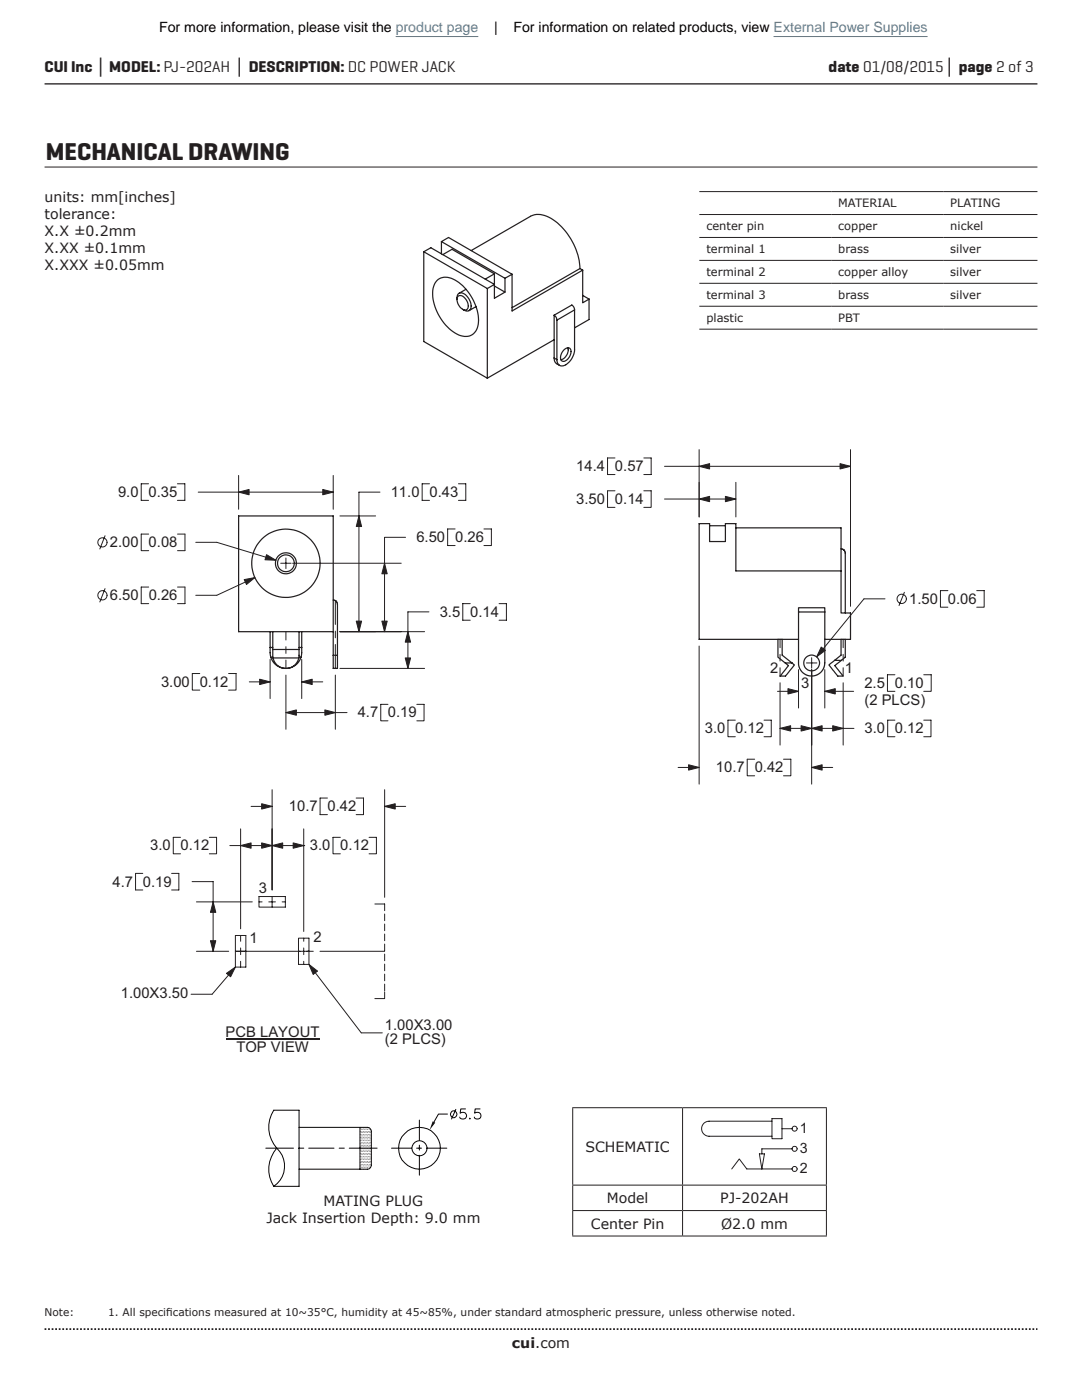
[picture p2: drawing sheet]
<svg xmlns="http://www.w3.org/2000/svg" width="216mm" height="279mm" viewBox="0 0 216 279" stroke-linecap="round" stroke-linejoin="round" font-family="sans-serif">
<path d="M8.9 16.7h198.1" fill="none" stroke="#231f20" stroke-width=".26"/>
<path d="M8.9 265.3h198.1" fill="none" stroke="#231f20" stroke-width=".35" stroke-dasharray=".4 .4 .4 .4 .4 .4" stroke-dashoffset=".7" stroke-linecap="butt"/>
<g fill="none" stroke="#231f20" stroke-width=".24">
<path d="M84.6 50.2l12.6 7.4M84.6 50.2v18l12.6 7.3M84.6 50.2l1.4-.8 12.7 7.4M87.2 56a3.1 3.1 0 0 1 4 .1 9.6 9.6 0 0 1 4.1 9 2.61 2.61 0 0 1-4.1 1.6 9.7 9.7 0 0 1-4.8-9.2l.4-1zM88.1 48.2l1.4-.8 12.7 7.3M88.1 48.2l12.7 7.3M88.1 48.2v2.5M88.4 50.8l1.8-1 8.5 4.9v2.1M91.2 59.8a.98 .98 0 0 1 .4-1.3 .98 .98 0 0 1 1.3 .3 2.43 2.43 0 0 1 .8 3.1 1.06 1.06 0 0 1-1.4-.2M91.4 59.1a1.18 1.18 0 0 1 1.7 .8 1.39 1.39 0 0 1 0 1.9 1.95 1.95 0 0 1-1.9-2.3zM93 57.7l-1.4 .8M94 50l11.8-6.8a4.3 4.3 0 0 1 4.6 .6 13 13 0 0 1 5.3 9.8"/>
<path d="M97.2 57.6v17.9M98.7 56.8l-1.5 .8M98.7 57.1l2.1 1.2M98.7 54.7l-1.9 1M100.8 55.5v2.8l-2.1 1.2v-2.7M102.2 54.7l-1.4 .8M115.7 53.6l-13.5 7.8M115.7 53.6l.6 .3M116.3 53.9v6.5l1.2-.7M116.3 53.9l-14.1 8.2v-7.4M116.3 59l1.2 .7M117.5 59.7v4.1l-2.9 1.6"/>
<path d="M95 61.2l-1.4 .8M110.6 71.4l.2 1 .9 .5M110.6 62.9v8.5M110.6 67.8l-13.4 7.7M110.6 71.4l.5 .4M111.1 63.9v7.9M112.5 69.8a.78 .78 0 0 1 1.1-.3 .78 .78 0 0 1 .3 1.1 1.55 1.55 0 0 1-1.8 1.4 1.67 1.67 0 0 1 .4-2.2zM113.3 69.4a2.07 2.07 0 0 1-1.4 2.4M114.6 61.8l-3.5 2.1-.1-.6-.4-.4M114.6 61.8l-.1-.5-.4-.4-3.5 2M114.6 61.8v7.9a3.3 3.3 0 0 1-2.7 3.3l-.6-.5-.2-.7M66.5 119.8l.5 .1 .3 .7v12.8h-.8v-30.4h-18.9v23.1h18.9"/>
<path d="M141.6 104.9h3.1M146.8 105.3h21v8.6M167.8 113.9h-21v-9.4h-2.1v3.6h-3.1v-3.6h-2.1v23.1h19.8M167.8 113.9v8.4h1.9v5.3h-5.1M167.8 109.5l.6 .3 .3 .6v11.9M53.9 126.1v4.2l.1 .9M53.9 129.2h.5M54 131.2a3.2 3.2 0 0 0 3.1 2.2 3.2 3.2 0 0 0 3-2.2M54 131.2h.5M54.4 129.6l.1 1.7M54.4 129.6h5.3M54.4 126.1v3.5"/>
<path d="M54.5 131.3a2.63 2.63 0 0 0 2.6 2.1 2.63 2.63 0 0 0 2.5-2.1M54.5 131.3h5.1M59.7 131.2h.4M59.7 126.1l-.1 5.2M59.7 129.2h.5M60.2 126.1v4.2l-.1 .9M66.5 130.8h.8M155.2 127.6v3.6l1.5 1.1M156.1 127.6v3.2l1.9 1.5M156.7 132.3h1.3l.5 .4-1.8 2.2h-1l1.6-2.1zM159.3 122.1l.1 10.7 .2 .7 .6 .8 .9 .5 .9 .1 1-.2 .7-.4 .6-.8 .2-.7 .1-10.7M159.3 122.1v-.8h5.3v.8"/>
<path d="M159.3 122.1h5.3M166.5 131.8l-1.1 .9 1.8 2.2h1l-1.6-2.1 1.3-1M166.5 131.8h1.4M167.8 127.6v3.2l-1.3 1M168.7 127.6v3.6l-.8 .6"/>
<circle cx="57" cy="112.4" r="2.1"/>
<circle cx="57" cy="112.4" r="6.8"/>
<circle cx="57.1" cy="112.4" r="1.68"/>
<circle cx="162" cy="132.3" r="1.58"/>
</g>
<g fill="none" stroke="#231f20" stroke-width=".2">
<path d="M54.3 157.6v20M65.3 159.3h-1.4v3.3h1.4M71.1 159.3h1.4v3.3h-1.4M76.8 157.6v21.5M27 177.6h1.5M28.5 174.3h-1.5v3.3M34.2 174.3h1.5v3.3h-1.5M36 167.1h-1.4v3.3h1.4M38.3 175.9h4.2v14M39.2 180h11.1M41.8 167.1h1.4v3.3h-1.4M45.9 168.8h14.7"/>
<path d="M48 165.4v20M50.1 160.9h4.2M51.7 178.9h5.2v2.1h-5.2zM51.7 180h.6M53.6 180h1.4M54.3 178.9v2.1M56.3 180h.6M60.6 168.8h.1M60.6 165.4v20.5M67.9 167.1h-1.5v3.3h1.5M73.6 167.1h1.5v3.3h-1.5M76.8 160.9h4.1"/>
<path d="M39.2 189.9h6.4M47 186.7h2.1v6.3h-2.1zM47 189.9h15.5M48 186.7v1.2M48 189.2v1.3M48 191.8v1.2M59.6 187.2h2v5.3h-2zM60.6 187.2v.7M60.6 189.2v1.3M60.6 191.8v.7M63.8 189.9h13M74.8 180.4h2v1.3"/>
<path d="M76.8 198v1.3h-2M76.8 182.4v1.3M76.8 184.4v1.3M76.8 186.4v1.3M76.8 188.4v1.3M76.8 190.4v1.3M76.8 192.4v1.3M76.8 194.4v1.3M76.8 196.4v1.3"/>
</g>
<path d="M58.5 168.2l2.1 .6-2.1 .5z" fill="#231f20"/>
<path d="M58.5 168.2l2.1 .6-2.1 .5z" fill="none" stroke="#231f20" stroke-width=".2"/>
<path d="M54.3 168.8l2.1-.6v1.1z" fill="#231f20"/>
<path d="M54.3 168.8l2.1-.6v1.1z" fill="none" stroke="#231f20" stroke-width=".2"/>
<path d="M76.8 160.9l2.1-.5v1.1z" fill="#231f20"/>
<path d="M76.8 160.9l2.1-.5v1.1z" fill="none" stroke="#231f20" stroke-width=".2"/>
<path d="M52.2 160.4l2.1 .5-2.1 .6z" fill="#231f20"/>
<path d="M52.2 160.4l2.1 .5-2.1 .6z" fill="none" stroke="#231f20" stroke-width=".2"/>
<path d="M42.5 180l.6 2.1h-1.1z" fill="#231f20"/>
<path d="M42.5 180l.6 2.1h-1.1z" fill="none" stroke="#231f20" stroke-width=".2"/>
<path d="M42 187.7h1.1l-.6 2.2z" fill="#231f20"/>
<path d="M42 187.7h1.1l-.6 2.2z" fill="none" stroke="#231f20" stroke-width=".2"/>
<path d="M48 168.8l2.1-.6v1.1z" fill="#231f20"/>
<path d="M48 168.8l2.1-.6v1.1z" fill="none" stroke="#231f20" stroke-width=".2"/>
<path d="M52.2 168.2l2.1 .6-2.1 .5z" fill="#231f20"/>
<g fill="none" stroke="#231f20" stroke-width=".2">
<path d="M66.9 119.9v4.7M57.1 126.1v1.6M57.1 129.1v1.3M57.1 131.7v1.7M57.1 134.7v10.8M66.5 133.4h.8M66.9 134.7v10.8M66.9 126v1.3M66.9 128.6v4.8M57.1 142.2h12.1M77.4 140.6h-1.4v3.3h1.4M83.2 140.6h1.4v3.3h-1.4"/>
<path d="M52.2 168.2l2.1 .6-2.1 .5z"/>
</g>
<path d="M57.1 142.2l2-.5v1z" fill="#231f20"/>
<path d="M57.1 142.2l2-.5v1z" fill="none" stroke="#231f20" stroke-width=".2"/>
<path d="M64.8 141.7l2.1 .5-2.1 .5z" fill="#231f20"/>
<g fill="none" stroke="#231f20" stroke-width=".2">
<path d="M155.2 127.6h.9M155.7 136.3v12.4M155.7 127.6v1.7M155.7 130.6v1.3M155.7 133.3v1.6M162 133.6v15.1M167.8 127.6h.9M168.2 136.3v12.4M168.2 127.6v1.7M168.2 130.6v1.3M168.2 133.3v1.6M64.8 141.7l2.1 .5-2.1 .5z"/>
<path d="M146.7 143.7h-1.4v3.3h1.4M152.5 143.7h1.4v3.3h-1.4M155.7 145.4h14.7M178.6 143.7h-1.5v3.3h1.5M184.3 143.7h1.5v3.3h-1.5"/>
</g>
<path d="M159.8 144.8l2.2 .6-2.2 .5z" fill="#231f20"/>
<path d="M159.8 144.8l2.2 .6-2.2 .5z" fill="none" stroke="#231f20" stroke-width=".2"/>
<path d="M155.7 145.4l2.1-.6v1.1z" fill="#231f20"/>
<path d="M155.7 145.4l2.1-.6v1.1z" fill="none" stroke="#231f20" stroke-width=".2"/>
<path d="M162 145.4l2-.6v1.1z" fill="#231f20"/>
<path d="M162 145.4l2-.6v1.1z" fill="none" stroke="#231f20" stroke-width=".2"/>
<path d="M166.2 144.8l2 .6-2 .5z" fill="#231f20"/>
<path d="M166.2 144.8l2 .6-2 .5zM38.1 198.4h4.2M47 193l-4.7 5.4M61.6 192.5l10.5 13.6h4.2" fill="none" stroke="#231f20" stroke-width=".2"/>
<path d="M45 207.3h18.8" fill="none" stroke="#231f20" stroke-width=".22"/>
<path d="M45.2 194.2l1.8-1.2-1 1.9z" fill="#231f20"/>
<path d="M45.2 194.2l1.8-1.2-1 1.9z" fill="none" stroke="#231f20" stroke-width=".2"/>
<path d="M61.6 192.5l1.8 1.3-.9 .7z" fill="#231f20"/>
<g fill="none" stroke="#231f20" stroke-width=".2">
<path d="M29.6 96.5h-1.4v3.4h1.4M35.4 96.5h1.5v3.4h-1.5M39.6 98.2h26.9M47.6 94.9v6.7M66.5 94.9v6.7M75.8 98.2h-4.2v27.9M85.7 96.5h-1.5v3.4h1.5M91.5 96.5h1.4v3.4h-1.4M21 106.9l-1.1 2.7M21 117.5l-1.1 2.6M29.7 117.2h-1.5v3.3h1.5M29.7 106.6h-1.5v3.3h1.5"/>
<path d="M35.4 106.6h1.5v3.3h-1.5M35.4 117.2h1.5v3.3h-1.5M39.1 108.2h4.2l11.8 3.6M50.9 115.3l-7.6 3.5h-4.2M56 112.4h2.1M57.1 111.4v2.1M58.4 112.4h21.7M67.8 103h7.2M80.9 107.2h-4.2v18.9M90.8 105.6h-1.5v3.3h1.5M96.6 105.6h1.5v3.3h-1.5M39.9 134.4h-1.5v3.3h1.5"/>
<path d="M45.6 134.4h1.5v3.3h-1.5M49.7 136.1h4.2M53.9 131.6v7.8M60.2 131.6v7.8M60.2 136.1h4.2M67.8 126.1h16.9M67.8 133.4h16.9M85.6 122.1h-4.2v11.3M93.8 120.5h-1.5v3.3h1.5M99.6 120.5h1.4v3.3h-1.4M61.6 192.5l1.8 1.3-.9 .7z"/>
<circle cx="20.4" cy="118.8" r=".93"/>
<circle cx="20.4" cy="108.2" r=".92"/>
</g>
<path d="M76.2 124h1.1l-.6 2.1z" fill="#231f20"/>
<path d="M76.2 124h1.1l-.6 2.1z" fill="none" stroke="#231f20" stroke-width=".2"/>
<path d="M48.7 115.7l2.2-.4-1.7 1.3z" fill="#231f20"/>
<path d="M48.7 115.7l2.2-.4-1.7 1.3z" fill="none" stroke="#231f20" stroke-width=".2"/>
<path d="M81.4 126.1l.5 2.1h-1z" fill="#231f20"/>
<path d="M81.4 126.1l.5 2.1h-1z" fill="none" stroke="#231f20" stroke-width=".2"/>
<path d="M80.9 131.3h1l-.5 2.1z" fill="#231f20"/>
<path d="M80.9 131.3h1l-.5 2.1z" fill="none" stroke="#231f20" stroke-width=".2"/>
<path d="M76.7 112.4l.6 2.1h-1.1z" fill="#231f20"/>
<path d="M76.7 112.4l.6 2.1h-1.1z" fill="none" stroke="#231f20" stroke-width=".2"/>
<path d="M47.6 98.2l2.1-.5v1z" fill="#231f20"/>
<path d="M47.6 98.2l2.1-.5v1z" fill="none" stroke="#231f20" stroke-width=".2"/>
<path d="M53.2 110.7l1.9 1.1-2.2-.1z" fill="#231f20"/>
<path d="M53.2 110.7l1.9 1.1-2.2-.1z" fill="none" stroke="#231f20" stroke-width=".2"/>
<path d="M64.4 97.7l2.1 .5-2.1 .5z" fill="#231f20"/>
<path d="M64.4 97.7l2.1 .5-2.1 .5z" fill="none" stroke="#231f20" stroke-width=".2"/>
<path d="M71.1 124h1.1l-.6 2.1z" fill="#231f20"/>
<path d="M71.1 124h1.1l-.6 2.1z" fill="none" stroke="#231f20" stroke-width=".2"/>
<path d="M71.6 103l.6 2.1h-1.1z" fill="#231f20"/>
<path d="M71.6 103l.6 2.1h-1.1z" fill="none" stroke="#231f20" stroke-width=".2"/>
<path d="M51.8 135.5l2.1 .6-2.1 .5z" fill="#231f20"/>
<path d="M51.8 135.5l2.1 .6-2.1 .5z" fill="none" stroke="#231f20" stroke-width=".2"/>
<path d="M60.2 136.1l2.1-.6v1.1z" fill="#231f20"/>
<g fill="none" stroke="#231f20" stroke-width=".2">
<path d="M122.7 97.9h-1.5v3.4h1.5M122.7 91.4h-1.5v3.3h1.5M128.5 97.9h1.4v3.4h-1.4M128.5 91.4h1.4v3.3h-1.4M132.6 99.6h14.2M132.6 93.1h37.1M139.5 89.7v13.5M146.8 96.3v6.9M169.7 89.7v31.3M176.6 119.5h-4.2l-9.4 11.6M180.5 118.2l-1.1 2.6M189.1 117.9h-1.4v3.3h1.4"/>
<path d="M194.9 117.9h1.5v3.3h-1.5M60.2 136.1l2.1-.6v1.1zM139.5 128.9v27.6M155.1 138h4.2M159.3 133.6v7.7M160.9 132.3h2.1M162 133.6v22.9M162 131.3v2.1M164.6 133.6v7.7M164.6 138h5.7M178.6 134.7h-1.5v3.3h1.5M184.3 134.7h1.5v3.3h-1.5"/>
<path d="M135.3 153.2h4.2M150.6 151.5h-1.5v3.3h1.5M156.3 151.5h1.5v3.3h-1.5M162 153.2h4.2"/>
<circle cx="179.9" cy="119.5" r=".93"/>
</g>
<path d="M139.5 93.1l2.1-.6v1.1z" fill="#231f20"/>
<path d="M139.5 93.1l2.1-.6v1.1z" fill="none" stroke="#231f20" stroke-width=".2"/>
<path d="M144.7 99.1l2.1 .5-2.1 .5z" fill="#231f20"/>
<path d="M144.7 99.1l2.1 .5-2.1 .5z" fill="none" stroke="#231f20" stroke-width=".2"/>
<path d="M137.4 152.6l2.1 .6-2.1 .5z" fill="#231f20"/>
<path d="M137.4 152.6l2.1 .6-2.1 .5z" fill="none" stroke="#231f20" stroke-width=".2"/>
<path d="M139.5 99.6l2.1-.5v1z" fill="#231f20"/>
<path d="M139.5 99.6l2.1-.5v1z" fill="none" stroke="#231f20" stroke-width=".2"/>
<path d="M162 153.2l2-.6v1.1z" fill="#231f20"/>
<path d="M162 153.2l2-.6v1.1z" fill="none" stroke="#231f20" stroke-width=".2"/>
<path d="M163.9 129.1l.8 .7-1.7 1.3z" fill="#231f20"/>
<path d="M163.9 129.1l.8 .7-1.7 1.3z" fill="none" stroke="#231f20" stroke-width=".2"/>
<path d="M167.6 92.5l2.1 .6-2.1 .5z" fill="#231f20"/>
<path d="M167.6 92.5l2.1 .6-2.1 .5z" fill="none" stroke="#231f20" stroke-width=".2"/>
<path d="M157.2 137.4l2.1 .6-2.1 .5z" fill="#231f20"/>
<path d="M157.2 137.4l2.1 .6-2.1 .5z" fill="none" stroke="#231f20" stroke-width=".2"/>
<path d="M164.6 138l2.1-.6v1.1z" fill="#231f20"/>
<g fill="none" stroke="#231f20" stroke-width=".2">
<path d="M8.9 33.3h198.1M139.5 38.2h67.5M139.5 42.8h67.5M139.5 47.4h67.5M139.5 52h67.5M139.5 56.5h67.5M139.5 61.1h67.5M139.5 65.7h67.5M164.6 138l2.1-.6v1.1zM114.2 221.1h50.8M114.2 236.5h50.8M114.3 221.2v15.2"/>
<path d="M114.3 236.6v4.9M136.2 221.2v15.2M136.2 236.6v4.9M146 233.3l1.5-2 1.5 2h9.1M151.5 230.3h1l-.5 3zM154 223.2h2v4.1h-2zM154 223.8h-12.5a1.5 1.5 0 0 0-1.5 1.5 1.5 1.5 0 0 0 1.5 1.5h12.5M156 225.3h2.1M158.1 229.3h-6.1v1M164.9 221.2v15.2M164.9 236.6v4.9M114.2 241.6h50.8"/>
<path d="M114.2 246.7h50.8M114.3 241.7v4.9M136.2 241.7v4.9M164.9 241.7v4.9"/>
<circle cx="158.6" cy="233.3" r=".51"/>
<circle cx="158.6" cy="229.3" r=".5"/>
<circle cx="158.6" cy="225.2" r=".5"/>
</g>
<g fill="none" stroke="#040503" stroke-width=".2">
<path d="M53 229.1h5.6M55.2 229.1a6.2 6.2 0 0 1-.6-7.5h5.1v15.2h-5.1a6.3 6.3 0 0 1 .6-7.7 4.9 4.9 0 0 1-.6 7.7M59.6 229.1h1M59.7 225h13.6a.81 .81 0 0 1 .8 .8v6.8a.8 .8 0 0 1-.8 .7h-13.6M61.6 229.1h5M67.7 229.1h1M69.7 229.1h5.6M71.8 225v8.3M78.1 229.1h4M83.1 229.1h1M83.7 223.5v4M83.7 228.5v1"/>
<path d="M83.7 230.6v3.9M85.1 229.1h4.1M89.3 222.3h-1.8l-.9 1.6"/>
<circle cx="83.7" cy="229.1" r="4.2"/>
<circle cx="83.7" cy="229.2" r="1.51"/>
</g>
<path d="M86.3 223.8l.5 .2-1.1 1.5z" fill="#040503"/>
<g fill="none" stroke="#040503" stroke-width=".2">
<path d="M71.9 225.1v.1M71.9 225.7v.1M71.9 226.3v.1M71.9 227h.1M71.9 227.6v.1M71.9 228.2v.1M71.9 228.8v.1M71.9 229.5v.1M71.9 230.1v.1M71.9 230.8v.1M71.9 231.4v.1M71.9 232v.1"/>
<path d="M71.9 232.7h.1M71.9 233.3v.1M72.1 225.4v.1M72.1 226v.1M72.1 226.7h.1M72.1 227.3h.1M72.1 227.9v.1M72.1 228.5v.1M72.1 229.2v.1M72.1 229.8v.1M72.1 230.4v.1M72.1 231.1v.1"/>
<path d="M72.1 231.7v.1M72.1 232.4h.1M72.1 233h.1M72.2 225.1v.1M72.2 225.7v.1M72.2 226.3v.1M72.2 227h.1M72.2 227.6v.1M72.2 228.2v.1M72.2 228.8v.1M72.2 229.5v.1M72.2 230.1v.1"/>
<path d="M72.2 230.8v.1M72.2 231.4v.1M72.2 232v.1M72.2 232.7h.1M72.2 233.3v.1M72.4 225.4v.1M72.4 226v.1M72.4 226.7h.1M72.4 227.3h.1M72.4 227.9v.1M72.4 228.5v.1M72.4 229.2v.1"/>
<path d="M72.4 229.8v.1M72.4 230.4v.1M72.4 231.1v.1M72.4 231.7v.1M72.4 232.4h.1M72.4 233h.1M72.6 225.1v.1M72.6 225.7v.1M72.6 226.3v.1M72.6 227h.1M72.6 227.6v.1M72.6 228.2v.1"/>
<path d="M72.6 228.8v.1M72.6 229.5v.1M72.6 230.1v.1M72.6 230.8v.1M72.6 231.4v.1M72.6 232v.1M72.6 232.7h.1M72.6 233.3v.1M72.7 225.4v.1M72.7 226v.1M72.7 226.7h.1M72.7 227.3h.1"/>
<path d="M72.7 227.9v.1M72.7 228.5v.1M72.7 229.2v.1M72.7 229.8v.1M72.7 230.4v.1M72.7 231.1v.1M72.7 231.7v.1M72.7 232.4h.1M72.7 233h.1M72.9 225.1v.1M72.9 225.7v.1M72.9 226.3v.1"/>
<path d="M72.9 227h.1M72.9 227.6v.1M72.9 228.2v.1M72.9 228.8v.1M72.9 229.5v.1M72.9 230.1v.1M72.9 230.8v.1M72.9 231.4v.1M72.9 232v.1M72.9 232.7h.1M72.9 233.3v.1M73 225.4v.1"/>
<path d="M73 226v.1M73 226.7h.1M73 227.3h.1M73 227.9v.1M73 228.5v.1M73 229.2v.1M73 229.8v.1M73 230.4v.1M73 231.1v.1M73 231.7v.1M73 232.4h.1M73 233h.1"/>
<path d="M73.2 225.1v.1M73.2 225.7v.1M73.2 226.3v.1M73.2 227h.1M73.2 227.6v.1M73.2 228.2v.1M73.2 228.8v.1M73.2 229.5v.1M73.2 230.1v.1M73.2 230.8v.1M73.2 231.4v.1M73.2 232v.1"/>
<path d="M73.2 232.7h.1M73.2 233.3v.1M73.3 225.4v.1M73.3 226v.1M73.3 226.7h.1M73.3 227.3h.1M73.3 227.9v.1M73.3 228.5v.1M73.3 229.2v.1M73.3 229.8v.1M73.3 230.4v.1M73.3 231.1v.1"/>
<path d="M73.3 231.7v.1M73.3 232.4h.1M73.3 233h.1M73.5 225.1v.1M73.5 225.7v.1M73.5 226.3v.1M73.5 227h.1M73.5 227.6v.1M73.5 228.2v.1M73.5 228.8v.1M73.5 229.5v.1M73.5 230.1v.1"/>
<path d="M73.5 230.8v.1M73.5 231.4v.1M73.5 232v.1M73.5 232.7h.1M73.7 225.4v.1M73.7 226v.1M73.7 226.7h.1M73.7 227.3h.1M73.7 227.9v.1M73.7 228.5v.1M73.7 229.2v.1M73.7 229.8v.1"/>
<path d="M73.7 230.4v.1M73.7 231.1v.1M73.7 231.7v.1M73.7 232.4h.1M73.7 233h.1M73.8 225.7v.1M73.8 226.3v.1M73.8 227h.1M73.8 227.6v.1M73.8 228.2v.1M73.8 228.8v.1M73.8 229.5v.1"/>
<path d="M73.8 230.1v.1M73.8 230.8v.1M73.8 231.4v.1M73.8 232v.1M73.8 232.7h.1M74 225.4v.1M74 226v.1M74 226.7h.1M74 227.3h.1M74 227.9v.1M74 228.5v.1M74 229.2v.1"/>
<path d="M74 229.8v.1M74 230.4v.1M74 231.1v.1M74 231.7v.1M74 232.4h.1M83.6 229.1h.2M83.7 229.1v.2M91 221.4l-.9 1.9M92.9 221.3h-1l-.1 .9a.73 .73 0 0 1 1.1-.1 .73 .73 0 0 1-.1 1.1 .73 .73 0 0 1-1.1-.3M93.7 223.2v.1l.2-.1M95.8 221.3h-1l-.1 .9a.71 .71 0 0 1 1.1-.1 .71 .71 0 0 1-.1 1.1 .71 .71 0 0 1-1.1-.3"/>
<circle cx="90.5" cy="222.3" r=".66"/>
</g>
<path d="M79 7.3h16.4M154.4 7.3h30.7" fill="none" stroke="#4582a4" stroke-width=".2"/>
<text font-size="4.9" fill="#231f20" x="9.1" y="31.9">MECHANICAL DRAWING</text>
<g font-size="3.2" fill="#231f20">
<text x="8.9" y="14.3">CUI Inc │ MODEL: PJ-202AH │ DESCRIPTION: DC POWER JACK</text>
<text x="165.3" y="14.3">date 01/08/2015│ page 2 of 3</text>
</g>
<g font-size="3" fill="#231f20">
<text x="115" y="94">14.4</text>
<text x="122.7" y="94">0.57</text>
<text x="23.6" y="99.2">9.0</text>
<text x="29.6" y="99.2">0.35</text>
<text x="78" y="99.2">11.0</text>
<text x="85.7" y="99.2">0.43</text>
<text x="115" y="100.6">3.50</text>
<text x="122.7" y="100.6">0.14</text>
<text x="21.9" y="109.2">2.00 0.08</text>
<text x="83.1" y="108.2">6.50</text>
<text x="90.8" y="108.2">0.26</text>
<text x="21.9" y="119.8">6.50</text>
<text x="29.7" y="119.8">0.26</text>
<text x="87.7" y="123.1">3.5</text>
<text x="93.8" y="123.1">0.14</text>
<text x="181.4" y="120.5">1.50</text>
<text x="189.1" y="120.5">0.06</text>
<text x="32.1" y="137.1">3.00 0.12</text>
<text x="153.7" y="134.3">2</text>
<text x="159.9" y="137.2">3</text>
<text x="168.6" y="134.3">1</text>
<text x="172.5" y="137.3">2.5 0.10</text>
<text x="71.4" y="143.2">4.7</text>
<text x="77.4" y="143.2">0.19</text>
<text x="172.5" y="140.6">(2 PLCS)</text>
<text x="140.7" y="146.4">3.0 0.12</text>
<text x="172.5" y="146.4">3.0 0.12</text>
<text x="142.9" y="154.2">10.7</text>
<text x="150.6" y="154.2">0.42</text>
<text x="57.7" y="161.9">10.7</text>
<text x="65.3" y="161.9">0.42</text>
<text x="30" y="169.7">3.0 0.12</text>
<text x="61.8" y="169.7">3.0 0.12</text>
<text x="22.4" y="176.9">4.7</text>
<text x="28.5" y="176.9">0.19</text>
<text x="51.7" y="178.2">3</text>
<text x="49.8" y="188.1">1</text>
<text x="62.5" y="188.1">2</text>
<text x="24.1" y="199.2">1.00X3.50</text>
<text x="45" y="206.9">PCB LAYOUT</text>
<text x="47.2" y="209.9">TOP VIEW</text>
<text x="76.8" y="205.5">1.00X3.00</text>
<text x="76.8" y="208.4">(2 PLCS)</text>
</g>
<g font-size="2.9" fill="#231f20">
<text x="159.6" y="226.1">1</text>
<text x="159.6" y="230.1">3</text>
<text x="159.6" y="234.1">2</text>
</g>
<g font-size="2.8">
<text x="31.7" y="6.4">For more information, please visit the product page</text>
<text x="98.6" y="6.4">|</text>
<text x="102.4" y="6.4">For information on related products, view External Power Supplies</text>
</g>
<g font-size="2.8" fill="#231f20">
<text x="8.9" y="40.3">units: mm[inches]</text>
<text x="8.9" y="43.7">tolerance:</text>
<text x="8.9" y="47.1">X.X ±0.2mm</text>
<text x="8.9" y="50.5">X.XX ±0.1mm</text>
<text x="8.9" y="53.9">X.XXX ±0.05mm</text>
<text x="116.8" y="229.9">SCHEMATIC</text>
<text x="53.2" y="244.1">Jack Insertion Depth: 9.0 mm</text>
<text x="64.6" y="240.7">MATING PLUG</text>
<text x="117.9" y="245.2">Center Pin</text>
<text x="121.1" y="240.1">Model</text>
<text x="143.7" y="240.1">PJ-202AH</text>
<text x="143.9" y="245.2">Ø2.0 mm</text>
<text x="102.2" y="269">cui.com</text>
</g>
<g font-size="2.3" fill="#231f20">
<text x="167.3" y="41.4">MATERIAL</text>
<text x="189.6" y="41.4">PLATING</text>
<text x="141" y="46">center pin</text>
<text x="167.3" y="46">copper</text>
<text x="189.6" y="46">nickel</text>
<text x="141" y="50.6">terminal 1</text>
<text x="167.3" y="50.6">brass</text>
<text x="189.6" y="50.6">silver</text>
<text x="141" y="55.1">terminal 2</text>
<text x="141" y="59.7">terminal 3</text>
<text x="167.3" y="55.1">copper alloy</text>
<text x="167.3" y="59.7">brass</text>
<text x="189.6" y="55.1">silver</text>
<text x="189.6" y="59.7">silver</text>
<text x="141" y="64.3">plastic</text>
<text x="167.3" y="64.3">PBT</text>
</g>
<g font-size="2.1" fill="#231f20">
<text x="8.9" y="262.7">Note:</text>
<text x="21.6" y="262.7">1. All specif</text>
<text x="33.2" y="262.7">ications measured at 10~35°C, humidity at 45~85%, under standard atmospheric pressure, unless otherwise noted.</text>
</g>
</svg>
